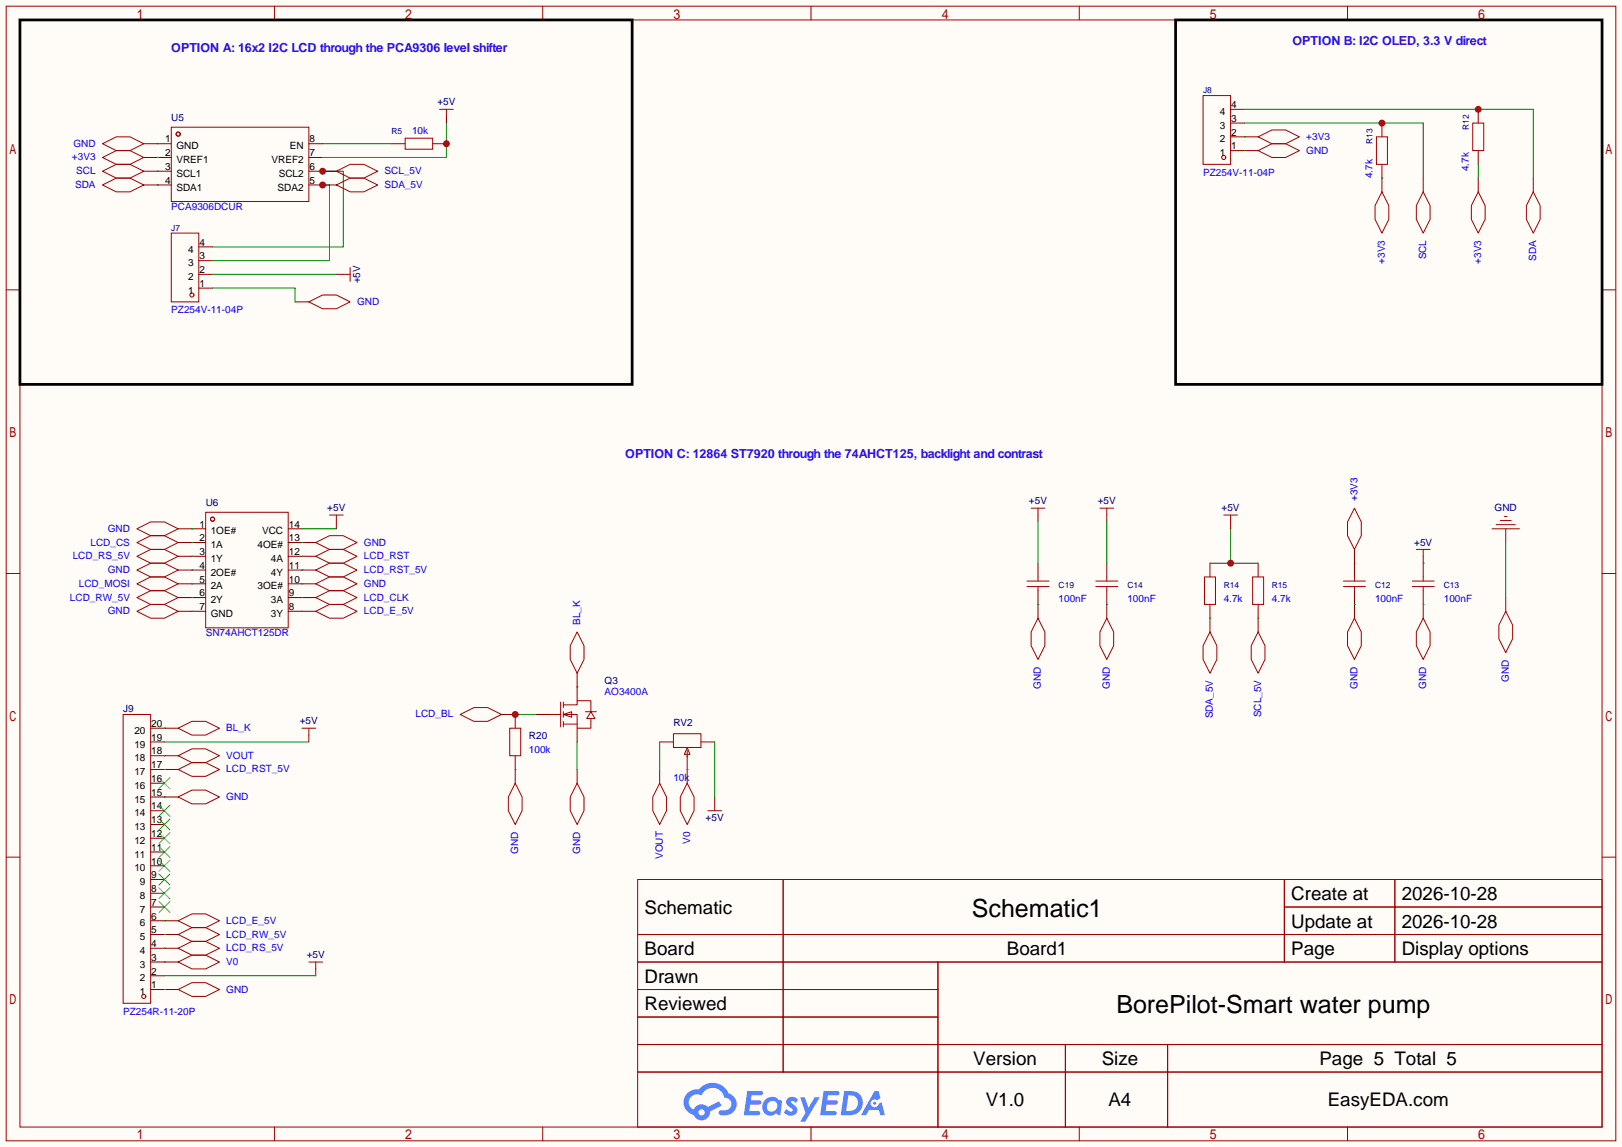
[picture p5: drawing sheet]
<svg xmlns="http://www.w3.org/2000/svg" width="299mm" height="212mm" viewBox="0 0 299 212" stroke-linecap="round" stroke-linejoin="round" font-family="sans-serif">
<path d="M0 0h299.5v211.8h-299.5z" fill="#fffcf7"/>
<g fill="none" stroke="#a10000" stroke-width=".18">
<path d="M1.1 1.1h297.2v209.6h-297.2zM3.7 3.7h292.1v204.5h-292.1zM50.7 1.1v2.6M100.2 1.1v2.6M149.7 1.1v2.6M199.3 1.1v2.6M248.8 1.1v2.6M1.1 53.5h2.6M295.8 53.5h2.5M1.1 105.9h2.6M295.8 105.9h2.5M1.1 158.3h2.6"/>
<path d="M295.8 158.3h2.5M117.7 162.4h178.1v45.8h-178.1zM117.7 172.6h178.1M117.7 177.7h178.1M144.6 162.4v35.6M173.2 177.7v30.5M237.1 162.4v15.3M237.1 167.5h58.7M257.5 162.4v15.3M117.7 182.8h55.5M117.7 192.9h178.1M117.7 187.8h55.5"/>
<path d="M117.7 198h178.1M196.7 192.9v15.3M215.6 192.9v15.3M50.7 208.2v2.5M100.2 208.2v2.5M149.7 208.2v2.5M199.3 208.2v2.5M248.8 208.2v2.5"/>
</g>
<g fill="#5487ff">
<path d="M145.5 202.8a1.3 1.3 0 0 1 1.8 .3l-.4 .6a.54 .54 0 0 0-.9-.2l.1 .2a1.58 1.58 0 0 1 1.1 1.6 1.43 1.43 0 0 1-2.5 .1l.5-.6a.64 .64 0 0 0 .5 .5 .64 .64 0 0 0 .7-.3l-.2-.2a1.6 1.6 0 0 1-1-1.6z"/>
<path d="M147.7 202.7h.9l.7 1.9 1.1-1.9h.9l-2.7 4.5h-.9l1-1.7z"/>
<path d="M138 201.5h1.6a1.31 1.31 0 0 1 1.2 .2 .4 .4 0 0 1-.3 .6h-1.8l-.1 .9h1.6a.4 .4 0 0 1 .4 .4 .4 .4 0 0 1-.4 .4h-1.7l-.2 1.2h.8a1.23 1.23 0 0 1 1.2 .2 .39 .39 0 0 1-.3 .6h-2.7z"/>
<path d="M152.1 201.5h1.6a1.32 1.32 0 0 1 1.3 .2 .39 .39 0 0 1-.4 .6h-1.7l-.2 .9h1.7a.4 .4 0 0 1 .3 .4 .4 .4 0 0 1-.4 .4h-1.7l-.2 1.2h.8a1.23 1.23 0 0 1 1.2 .2 .39 .39 0 0 1-.3 .6h-2.7z"/>
<path d="M161.5 201.5h.7l.4 1.3-.7 .4a.75 .75 0 0 0-1.1 .3 .75 .75 0 0 0 .5 1 .75 .75 0 0 0 .9-.6l.6-.3 .6 2.4h-.9l-.2-1h-1.9l-.5 1h-.9z"/>
<path d="M155.9 201.5l-.7 4.5h1.5a2.27 2.27 0 0 0 2.6-2.3 2.27 2.27 0 0 0-2.7-2.2zM156.6 202.3a1.5 1.5 0 0 1 1.8 1.5 1.5 1.5 0 0 1-1.9 1.4h-.3z"/>
<path d="M141.3 203.1a1.62 1.62 0 0 0-.4 2.1 1.62 1.62 0 0 0 2 .7l.4-.3 .3 .3 .5 .1 .3-2.5-.2-.3h-.4a1.58 1.58 0 0 0-2.5-.1zM141.9 203.6a.99 .99 0 0 1 1.6 .3 .99 .99 0 0 1-.9 1.4 .94 .94 0 0 1-1-.5 .94 .94 0 0 1 .3-1.2z"/>
<path d="M126.9 201.9a2.37 2.37 0 0 0 1.2 4 1.54 1.54 0 0 0 1.7 1 1.54 1.54 0 0 0 1.3-1.6l2.1-1.1-.5-.8-2 1.1a1.57 1.57 0 0 0-2.6 .4 1.5 1.5 0 0 1-.8-2.1 1.5 1.5 0 0 1 2.2-.5 2.23 2.23 0 0 1 2.3-1.4 2.23 2.23 0 0 1 2 1.8 1.16 1.16 0 0 1 1.2 1.1 1.16 1.16 0 0 1-1 1.3h-.7a.47 .47 0 0 0-.6 .3 .47 .47 0 0 0 .4 .6 2.23 2.23 0 0 0 2.3-.7 2.23 2.23 0 0 0 .4-2.3 2.16 2.16 0 0 0-1.3-1.1 3.2 3.2 0 0 0-5.4-.7l-1.2 .1zM129 205.4a.58 .58 0 0 1 1.1 0 .58 .58 0 0 1-1.1 0z"/>
<circle cx="161.5" cy="203.8" r=".28"/>
</g>
<g fill="none" stroke="#a10000" stroke-width=".18">
<path d="M222.1 17.7h5.1v12.7h-5.1zM18.9 29.1l2.6-1.3h2.5l2.5 1.3-2.5 1.3h-2.5zM31.6 23.5h25.4v13.7h-25.4zM74.8 25.5h5.1v2.1h-5.1zM232.3 27.8l2.5-1.3h2.6l2.5 1.3-2.5 1.3h-2.6zM232.3 25.3l2.5-1.3h2.6l2.5 1.3-2.5 1.2h-2.6zM254.1 25.3h2.1v5.1h-2.1zM255.1 35.4l1.3 2.6v2.5l-1.3 2.6-1.2-2.6v-2.5zM271.9 22.7h2v5.1h-2zM272.9 35.4l1.3 2.6v2.5l-1.3 2.6-1.2-2.6v-2.5zM31.6 43.1h5.1v12.7h-5.1zM38 94.6h15.2v21.4h-15.2z"/>
<path d="M189.6 108.3h4.1M189.6 107.3h4.1M191.6 106.6v.7M191.6 108.3v.8M202.3 108.3h4.1M202.3 107.3h4.1M204.3 106.6v.7M204.3 108.3v.8M222.4 106.6h2v5h-2zM231.3 106.6h2v5h-2zM248 108.3h4.1M248 107.3h4.1"/>
<path d="M250.1 106.6v.7M250.1 108.3v.8M260.7 108.3h4.1M260.7 107.3h4.1M262.8 106.6v.7M262.8 108.3v.8M22.7 132h5.1v53.3h-5.1zM94.1 134.5h2v5.1h-2zM101.5 132h2M103.5 129.7v4.5M104 132l1.5-.6v1.1zM104 130.2h2.6v-.8h2.5v2"/>
<path d="M104 132h2.6v2.5h2.5v-1.8M104 133.7h2.6M104 129.7v1M104 131.4v1.1M104 133.2v1M108.1 131.4h2M109.1 131.4l.8 1.3h-1.6zM124.3 135.5h5.1v2.5h-5.1zM126.9 138l.5 1.3h-1zM126.9 138.6v1.2"/>
<circle cx="32.9" cy="24.8" r=".38"/>
<circle cx="225.9" cy="29.1" r=".38"/>
<circle cx="35.4" cy="54.5" r=".38"/>
<circle cx="39.2" cy="95.9" r=".38"/>
<circle cx="26.5" cy="184" r=".38"/>
</g>
<g fill="none" stroke="#870000" stroke-width=".18">
<path d="M26.5 29.1h5.1M29.1 26.5h2.5M29.1 31.6h2.5M29.1 34.2h2.5M57 26.5h2.6M57 29.1h2.6M57 31.6h2.6M57 34.2h2.6M72.3 26.5h2.5M79.9 26.5h2.5M227.2 27.8h5.1M227.2 25.3h5.1"/>
<path d="M227.2 22.7h2.5M227.2 20.2h2.5M255.1 22.7v2.6M255.1 30.4v5M272.9 20.2v2.5M272.9 27.8v2.6M272.9 32.9v2.5M36.7 53.2h2.5M36.7 50.7h2.5M36.7 48.1h2.5M36.7 45.6h2.5M35.4 97.7h2.6"/>
<path d="M53.2 97.7h2.6M35.4 100.2h2.6M35.4 102.7h2.6M35.4 105.3h2.6M35.4 107.8h2.6M35.4 110.4h2.6M35.4 112.9h2.6M53.2 100.2h2.6M53.2 102.7h2.6M53.2 105.3h2.6M53.2 107.8h2.6M53.2 110.4h2.6"/>
<path d="M53.2 112.9h2.6M191.6 104v2.6M191.6 109.1v2.5M204.3 104v2.6M204.3 109.1v2.5M223.4 104v2.6M223.4 111.6v2.6M232.3 104v2.6M232.3 111.6v2.6M250.1 104v2.6M250.1 109.1v2.5M262.8 104v2.6"/>
<path d="M262.8 109.1v2.5M27.8 134.5h2.6M27.8 137h2.6M27.8 139.6h2.6M95.1 132v2.5M95.1 139.6v2.5M98.9 132h2.6M106.6 126.9v2.5M106.6 134.5v2.5M121.8 137h2.5M126.9 139.6v2.5M129.4 137h2.6"/>
<path d="M27.8 142.1h2.6M27.8 144.7h2.6M27.8 147.2h2.6M27.8 149.7h2.6M27.8 152.3h2.6M27.8 154.8h2.6M27.8 157.4h2.6M27.8 159.9h2.6M27.8 162.4h2.6M27.8 165h2.6M27.8 167.5h2.6M27.8 170.1h2.6"/>
<path d="M27.8 172.6h2.6M27.8 175.1h2.6M27.8 177.7h2.6M27.8 180.2h2.6M27.8 182.8h2.6"/>
</g>
<g fill="none" stroke="#3c3" stroke-width=".18">
<path d="M29.3 143.6l2.1 2.1M29.3 148.7l2.1 2M29.3 151.3l2.1 2M29.3 153.8l2.1 2M29.3 156.3l2.1 2.1M29.3 158.9l2.1 2M31.4 143.6l-2.1 2.1M31.4 148.7l-2.1 2M31.4 151.3l-2.1 2M31.4 153.8l-2.1 2M31.4 156.3l-2.1 2.1M31.4 158.9l-2.1 2"/>
<path d="M29.3 161.4l2.1 2M29.3 164l2.1 2M29.3 166.5l2.1 2M31.4 161.4l-2.1 2M31.4 164l-2.1 2M31.4 166.5l-2.1 2"/>
</g>
<path d="M229.7 27.8h.1M229.7 25.3h.1M229.7 20.2h53.4v12.7" fill="none" stroke="#008700" stroke-width=".18"/>
<circle cx="272.9" cy="20.2" r=".63" fill="#c00"/>
<path d="M229.7 22.7h33.1v10.2" fill="none" stroke="#008700" stroke-width=".18"/>
<circle cx="255.1" cy="22.7" r=".63" fill="#c00"/>
<path d="M29.1 26.5h.1M29.1 29.1h.1M29.1 31.6h.1M29.1 34.2h.1M59.6 26.5h12.7M82.4 22.7v6.4h-22.8M255.1 32.9h.1M272.9 30.4v2.5" fill="none" stroke="#008700" stroke-width=".18"/>
<path d="M26.5 31.6h2.6M26.5 34.2h2.6M26.5 26.5h2.6M82.4 21.5v1.2M262.8 32.9v2.5M283.1 32.9v2.5M54.5 55.8h2.5M62.1 50.7h1.3" fill="none" stroke="#870000" stroke-width=".18"/>
<path d="M18.9 31.6l2.6-1.2h2.5l2.5 1.2-2.5 1.3h-2.5zM18.9 34.2l2.6-1.3h2.5l2.5 1.3-2.5 1.2h-2.5zM18.9 26.5l2.6-1.2h2.5l2.5 1.2-2.5 1.3h-2.5zM81.2 20.2h2.5M82.4 20.2v1.3M262.8 35.4l1.2 2.6v2.5l-1.2 2.6-1.3-2.6v-2.5zM283.1 35.4l1.3 2.6v2.5l-1.3 2.6-1.3-2.6v-2.5zM57 55.8l2.6-1.3h2.5l2.5 1.3-2.5 1.2h-2.5zM63.4 50.7h1.2M64.6 49.4v2.5" fill="none" stroke="#a10000" stroke-width=".18"/>
<path d="M217 3.7h78.8v67.3h-78.8z" fill="none" stroke="#000" stroke-width=".51"/>
<circle cx="82.4" cy="26.5" r=".63" fill="#c00"/>
<g fill="none" stroke="#008700" stroke-width=".18">
<path d="M39.2 50.7h22.9M39.2 53.2h15.3v2.6M35.4 97.7h.1M55.8 97.7h6.3M227.2 97.7v6.3M35.4 100.2h.1M35.4 102.7h.1M35.4 105.3h.1M35.4 107.8h.1M35.4 110.4h.1M35.4 112.9h.1M55.8 100.2h.1"/>
<path d="M55.8 107.8h.1M55.8 102.7h.1M55.8 105.3h.1M55.8 110.4h.1M55.8 112.9h.1M223.4 104h8.9M250.1 111.6h.1M250.1 104h.1M262.8 111.6h.1M262.8 104h.1M278 100.2v10.2M30.4 134.5h.1"/>
<path d="M30.4 139.6h.1M30.4 137h26.6M95.1 132h3.8M106.6 126.9h.1M106.6 137v5.1M121.8 137v5.1M132 137v10.2M30.4 142.1h.1M95.1 142.1h.1M126.9 142.1h.1M30.4 170.1h.1M30.4 172.6h.1"/>
<path d="M30.4 175.1h.1M30.4 177.7h.1M30.4 182.8h.1M30.4 180.2h27.9"/>
</g>
<path d="M3.7 3.7h113v67.3h-113z" fill="none" stroke="#000" stroke-width=".51"/>
<g fill="none" stroke="#870000" stroke-width=".18">
<path d="M32.9 97.7h2.5M62.1 96.4v1.3M278 97.7v2.5M32.9 107.8h2.5M32.9 100.2h2.5M32.9 102.7h2.5M32.9 105.3h2.5M32.9 110.4h2.5M32.9 112.9h2.5M55.8 107.8h2.5M55.8 100.2h2.5M55.8 102.7h2.5"/>
<path d="M55.8 105.3h2.5M55.8 110.4h2.5M55.8 112.9h2.5M191.6 111.6v2.6M204.3 111.6v2.6M250.1 101.5v2.5M250.1 111.6v2.6M262.8 102.7v1.3M262.8 111.6v2.6M278 110.4v2.5M30.4 134.5h2.5M30.4 139.6h2.5"/>
<path d="M57 135.8v1.2M106.6 124.3v2.6M30.4 142.1h2.5M95.1 142.1v2.6M106.6 142.1v2.6M121.8 142.1v2.6M126.9 142.1v2.6M132 147.2v1.3M30.4 170.1h2.5M30.4 172.6h2.5M30.4 175.1h2.5M30.4 177.7h2.5"/>
<path d="M58.3 178.9v1.3M30.4 182.8h2.5"/>
</g>
<g fill="none" stroke="#a10000" stroke-width=".18">
<path d="M25.3 97.7l2.5-1.3h2.6l2.5 1.3-2.5 1.2h-2.6zM60.8 95.1h2.6M62.1 95.1v1.3M250.1 93.9l1.2 2.5v2.5l-1.2 2.6-1.3-2.6v-2.5zM275.5 97.7h5M276.2 96.9h3.6M277 96.1h2M277.7 95.4h.6M25.3 100.2l2.5-1.3h2.6l2.5 1.3-2.5 1.3h-2.6zM25.3 102.7l2.5-1.2h2.6l2.5 1.2-2.5 1.3h-2.6zM25.3 105.3l2.5-1.3h2.6l2.5 1.3-2.5 1.3h-2.6zM25.3 107.8l2.5-1.2h2.6l2.5 1.2-2.5 1.3h-2.6z"/>
<path d="M25.3 110.4l2.5-1.3h2.6l2.5 1.3-2.5 1.2h-2.6zM25.3 112.9l2.5-1.3h2.6l2.5 1.3-2.5 1.3h-2.6zM58.3 107.8l2.5-1.2h2.6l2.5 1.2-2.5 1.3h-2.6zM58.3 100.2l2.5-1.3h2.6l2.5 1.3-2.5 1.3h-2.6zM58.3 102.7l2.5-1.2h2.6l2.5 1.2-2.5 1.3h-2.6zM58.3 105.3l2.5-1.3h2.6l2.5 1.3-2.5 1.3h-2.6zM58.3 110.4l2.5-1.3h2.6l2.5 1.3-2.5 1.2h-2.6zM58.3 112.9l2.5-1.3h2.6l2.5 1.3-2.5 1.3h-2.6zM106.6 116.7l1.2 2.6v2.5l-1.2 2.5-1.3-2.5v-2.5zM191.6 114.2l1.3 2.5v2.6l-1.3 2.5-1.2-2.5v-2.6zM204.3 114.2l1.3 2.5v2.6l-1.3 2.5-1.2-2.5v-2.6zM250.1 114.2l1.2 2.5v2.6l-1.2 2.5-1.3-2.5v-2.6z"/>
<path d="M261.5 101.5h2.5M262.8 114.2l1.2 2.5v2.6l-1.2 2.5-1.3-2.5v-2.6zM262.8 101.5v1.2M278 112.9l1.3 2.5v2.6l-1.3 2.5-1.3-2.5v-2.6zM32.9 134.5l2.5-1.3h2.6l2.5 1.3-2.5 1.3h-2.6zM32.9 139.6l2.5-1.3h2.6l2.5 1.3-2.5 1.2h-2.6zM55.8 134.5h2.5M57 134.5v1.3M32.9 142.1l2.5-1.3h2.6l2.5 1.3-2.5 1.3h-2.6zM95.1 144.7l1.3 2.5v2.5l-1.3 2.6-1.2-2.6v-2.5zM106.6 144.7l1.2 2.5v2.5l-1.2 2.6-1.3-2.6v-2.5zM121.8 144.7l1.3 2.5v2.5l-1.3 2.6-1.3-2.6v-2.5z"/>
<path d="M126.9 144.7l1.2 2.5v2.5l-1.2 2.6-1.3-2.6v-2.5zM130.7 149.7h2.5M132 148.5v1.2M32.9 170.1l2.5-1.3h2.6l2.5 1.3-2.5 1.2h-2.6zM32.9 172.6l2.5-1.3h2.6l2.5 1.3-2.5 1.3h-2.6zM32.9 175.1l2.5-1.2h2.6l2.5 1.2-2.5 1.3h-2.6zM32.9 177.7l2.5-1.3h2.6l2.5 1.3-2.5 1.2h-2.6zM57 177.7h2.6M58.3 177.7v1.2M32.9 182.8l2.5-1.3h2.6l2.5 1.3-2.5 1.2h-2.6z"/>
</g>
<circle cx="227.2" cy="104" r=".63" fill="#c00"/>
<path d="M191.6 95.1v1.3M204.3 95.1v1.3M227.2 96.4v1.3M223.4 114.2v2.5M232.3 114.2v2.5M92.6 132h2.5" fill="none" stroke="#870000" stroke-width=".18"/>
<path d="M190.4 93.9h2.5M191.6 93.9v1.2M203.1 93.9h2.5M204.3 93.9v1.2M225.9 95.1h2.6M227.2 95.1v1.3M223.4 116.7l1.3 2.6v2.5l-1.3 2.5-1.3-2.5v-2.5zM232.3 116.7l1.3 2.6v2.5l-1.3 2.5-1.3-2.5v-2.5z" fill="none" stroke="#a10000" stroke-width=".18"/>
<path d="M191.6 96.4v7.6M204.3 96.4v7.6M191.6 111.6h.1M204.3 111.6h.1M223.4 114.2h.1M232.3 114.2h.1" fill="none" stroke="#008700" stroke-width=".18"/>
<circle cx="95.1" cy="132" r=".63" fill="#c00"/>
<path d="M85 132l2.5-1.3h2.5l2.6 1.3-2.6 1.2h-2.5zM32.9 147.2l2.5-1.3h2.6l2.5 1.3-2.5 1.3h-2.6z" fill="none" stroke="#a10000" stroke-width=".18"/>
<path d="M59.6 34.2h2.5M30.4 147.2h2.5" fill="none" stroke="#870000" stroke-width=".18"/>
<path d="M59.6 34.2h1.2v13.9h-21.6M59.6 31.6h3.8v14h-24.2M30.4 147.2h.1" fill="none" stroke="#008700" stroke-width=".18"/>
<circle cx="59.6" cy="34.2" r=".63" fill="#c00"/>
<path d="M62.1 34.2l2.5-1.3h2.6l2.5 1.3-2.5 1.2h-2.6z" fill="none" stroke="#a10000" stroke-width=".18"/>
<path d="M59.6 31.6h2.5" fill="none" stroke="#870000" stroke-width=".18"/>
<circle cx="59.6" cy="31.6" r=".63" fill="#c00"/>
<path d="M62.1 31.6l2.5-1.2h2.6l2.5 1.2-2.5 1.3h-2.6z" fill="none" stroke="#a10000" stroke-width=".18"/>
<g font-size="4.6">
<text x="179.4" y="169.4">Schematic1</text>
<text x="206.1" y="187.1">BorePilot-Smart water pump</text>
</g>
<g font-size="3.5">
<text x="238.4" y="166.2">Create at</text>
<text x="258.8" y="166.2">2026-10-28</text>
<text x="119" y="168.8">Schematic</text>
<text x="238.4" y="171.3">Update at</text>
<text x="258.8" y="171.3">2026-10-28</text>
<text x="119" y="176.4">Board</text>
<text x="185.9" y="176.4">Board1</text>
<text x="238.4" y="176.4">Page</text>
<text x="258.8" y="176.4">Display options</text>
<text x="119" y="181.5">Drawn</text>
<text x="119" y="186.6">Reviewed</text>
<text x="179.7" y="196.7">Version</text>
<text x="203.4" y="196.7">Size</text>
<text x="243.6" y="196.7">Page 5 Total 5</text>
<text x="182" y="204.3">V1.0</text>
<text x="204.7" y="204.3">A4</text>
<text x="245.1" y="204.3">EasyEDA.com</text>
</g>
<g font-size="2.3" fill="#30f">
<text x="31.6" y="9.6">OPTION A: 16x2 I2C LCD through the PCA9306 level shifter</text>
<text x="238.6" y="8.3">OPTION B: I2C OLED, 3.3 V direct</text>
<text x="115.4" y="84.5">OPTION C: 12864 ST7920 through the 74AHCT125, backlight and contrast</text>
</g>
<g font-size="1.8" fill="#000080">
<text x="31.6" y="22.3">U5</text>
<text x="80.8" y="19.5">+5V</text>
<text x="66.5" y="52.3" transform="rotate(-90 66.5 52.3)">+5V</text>
<text x="38" y="93.4">U6</text>
<text x="60.4" y="94.4">+5V</text>
<text x="190" y="93.1">+5V</text>
<text x="202.7" y="93.1">+5V</text>
<text x="225.5" y="94.4">+5V</text>
<text x="275.9" y="94.4">GND</text>
<text x="261.1" y="100.8">+5V</text>
<text x="22.7" y="131.5">J9</text>
<text x="111.6" y="126.4">Q3</text>
<text x="55.4" y="133.8">+5V</text>
<text x="97.7" y="136.6">R20</text>
<text x="124.3" y="134">RV2</text>
<text x="130.3" y="151.6">+5V</text>
<text x="56.6" y="177">+5V</text>
</g>
<g font-size="1.8">
<text x="225.2" y="23.8">3</text>
<text x="225.2" y="21.2">4</text>
<text x="227.3" y="22.5">3</text>
<text x="227.3" y="20">4</text>
<text x="30.5" y="26.3">1</text>
<text x="30.5" y="28.9">2</text>
<text x="32.6" y="27.6">GND</text>
<text x="53.5" y="27.6">EN</text>
<text x="57.1" y="28.9">7</text>
<text x="57.1" y="26.3">8</text>
<text x="225.2" y="28.9">1</text>
<text x="225.2" y="26.3">2</text>
<text x="227.3" y="27.6">1</text>
<text x="227.3" y="25">2</text>
<text x="30.5" y="31.4">3</text>
<text x="30.5" y="33.9">4</text>
<text x="32.6" y="30.1">VREF1</text>
<text x="32.6" y="32.7">SCL1</text>
<text x="32.6" y="35.2">SDA1</text>
<text x="50.1" y="30.1">VREF2</text>
<text x="51.3" y="35.2">SDA2</text>
<text x="51.5" y="32.7">SCL2</text>
<text x="57.1" y="33.9">5</text>
<text x="57.1" y="31.4">6</text>
<text x="34.7" y="46.6">4</text>
<text x="36.8" y="47.9">3</text>
<text x="36.8" y="45.4">4</text>
<text x="34.7" y="51.7">2</text>
<text x="34.7" y="49.2">3</text>
<text x="36.8" y="53">1</text>
<text x="36.8" y="50.4">2</text>
<text x="34.7" y="54.3">1</text>
<text x="36.8" y="97.4">1</text>
<text x="36.8" y="100">2</text>
<text x="38.9" y="98.7">1OE#</text>
<text x="38.9" y="101.2">1A</text>
<text x="47.6" y="101.2">4OE#</text>
<text x="48.4" y="98.7">VCC</text>
<text x="53.3" y="100">13</text>
<text x="53.3" y="97.4">14</text>
<text x="36.8" y="102.5">3</text>
<text x="36.8" y="105.1">4</text>
<text x="36.8" y="107.6">5</text>
<text x="38.9" y="103.8">1Y</text>
<text x="38.9" y="106.3">2OE#</text>
<text x="50" y="106.3">4Y</text>
<text x="50" y="103.8">4A</text>
<text x="53.3" y="107.6">10</text>
<text x="53.3" y="105.1">11</text>
<text x="53.3" y="102.5">12</text>
<text x="36.8" y="110.1">6</text>
<text x="36.8" y="112.7">7</text>
<text x="38.9" y="108.9">2A</text>
<text x="38.9" y="111.4">2Y</text>
<text x="38.9" y="113.9">GND</text>
<text x="47.6" y="108.9">3OE#</text>
<text x="50" y="113.9">3Y</text>
<text x="50" y="111.4">3A</text>
<text x="53.3" y="112.7">8</text>
<text x="53.3" y="110.1">9</text>
<text x="24.8" y="135.5">20</text>
<text x="27.9" y="134.3">20</text>
<text x="27.9" y="136.8">19</text>
<text x="24.8" y="138.1">19</text>
<text x="24.8" y="140.6">18</text>
<text x="24.8" y="143.2">17</text>
<text x="27.9" y="139.3">18</text>
<text x="27.9" y="141.9">17</text>
<text x="24.8" y="145.7">16</text>
<text x="24.8" y="148.2">15</text>
<text x="27.9" y="144.4">16</text>
<text x="27.9" y="147">15</text>
<text x="27.9" y="149.5">14</text>
<text x="24.8" y="150.8">14</text>
<text x="24.8" y="153.3">13</text>
<text x="24.8" y="155.9">12</text>
<text x="27.9" y="152">13</text>
<text x="27.9" y="154.6">12</text>
<text x="24.8" y="158.4">11</text>
<text x="24.8" y="160.9">10</text>
<text x="27.9" y="157.1">11</text>
<text x="27.9" y="159.7">10</text>
<text x="25.8" y="163.5">9</text>
<text x="25.8" y="166">8</text>
<text x="27.9" y="162.2">9</text>
<text x="27.9" y="164.7">8</text>
<text x="27.9" y="167.3">7</text>
<text x="25.8" y="168.6">7</text>
<text x="25.8" y="171.1">6</text>
<text x="25.8" y="173.6">5</text>
<text x="27.9" y="169.8">6</text>
<text x="27.9" y="172.4">5</text>
<text x="25.8" y="176.2">4</text>
<text x="25.8" y="178.7">3</text>
<text x="27.9" y="174.9">4</text>
<text x="27.9" y="177.4">3</text>
<text x="27.9" y="180">2</text>
<text x="25.8" y="181.3">2</text>
<text x="25.8" y="183.8">1</text>
<text x="27.9" y="182.5">1</text>
</g>
<g font-size="1.8" fill="#00f">
<text x="13.3" y="29.6">+3V3</text>
<text x="13.5" y="27.1">GND</text>
<text x="76.1" y="24.8">10k</text>
<text x="241.2" y="28.4">GND</text>
<text x="241.2" y="25.8">+3V3</text>
<text x="13.9" y="34.7">SDA</text>
<text x="14.1" y="32.2">SCL</text>
<text x="71" y="34.7">SDA_5V</text>
<text x="71" y="32.2">SCL_5V</text>
<text x="222.1" y="32.4">PZ254V-11-04P</text>
<text x="253.4" y="32.9" transform="rotate(-90 253.4 32.9)">4.7k</text>
<text x="271.2" y="31.6" transform="rotate(-90 271.2 31.6)">4.7k</text>
<text x="31.6" y="38.8">PCA9306DCUR</text>
<text x="263.3" y="47.9" transform="rotate(-90 263.3 47.9)">SCL</text>
<text x="255.7" y="48.7" transform="rotate(-90 255.7 48.7)">+3V3</text>
<text x="273.5" y="48.7" transform="rotate(-90 273.5 48.7)">+3V3</text>
<text x="283.6" y="48.1" transform="rotate(-90 283.6 48.1)">SDA</text>
<text x="31.6" y="57.8">PZ254V-11-04P</text>
<text x="65.9" y="56.3">GND</text>
<text x="250.6" y="92.6" transform="rotate(-90 250.6 92.6)">+3V3</text>
<text x="16.7" y="100.8">LCD_CS</text>
<text x="19.9" y="98.2">GND</text>
<text x="67.2" y="100.8">GND</text>
<text x="13.4" y="103.3">LCD_RS_5V</text>
<text x="19.9" y="105.8">GND</text>
<text x="67.2" y="103.3">LCD_RST</text>
<text x="67.2" y="105.8">LCD_RST_5V</text>
<text x="12.9" y="110.9">LCD_RW_5V</text>
<text x="14.6" y="108.4">LCD_MOSI</text>
<text x="19.9" y="113.5">GND</text>
<text x="67.2" y="108.4">GND</text>
<text x="67.2" y="110.9">LCD_CLK</text>
<text x="67.2" y="113.5">LCD_E_5V</text>
<text x="195.5" y="111.2">100nF</text>
<text x="208.2" y="111.2">100nF</text>
<text x="225.9" y="111.2">4.7k</text>
<text x="234.8" y="111.2">4.7k</text>
<text x="253.9" y="111.2">100nF</text>
<text x="266.6" y="111.2">100nF</text>
<text x="38" y="117.5">SN74AHCT125DR</text>
<text x="107.1" y="115.4" transform="rotate(-90 107.1 115.4)">BL_K</text>
<text x="278.6" y="125.9" transform="rotate(-90 278.6 125.9)">GND</text>
<text x="111.6" y="128.4">AO3400A</text>
<text x="192.2" y="127.2" transform="rotate(-90 192.2 127.2)">GND</text>
<text x="204.9" y="127.2" transform="rotate(-90 204.9 127.2)">GND</text>
<text x="250.6" y="127.2" transform="rotate(-90 250.6 127.2)">GND</text>
<text x="263.3" y="127.2" transform="rotate(-90 263.3 127.2)">GND</text>
<text x="41.8" y="135">BL_K</text>
<text x="76.7" y="132.5">LCD_BL</text>
<text x="223.9" y="132.7" transform="rotate(-90 223.9 132.7)">SDA_5V</text>
<text x="232.8" y="132.5" transform="rotate(-90 232.8 132.5)">SCL_5V</text>
<text x="41.8" y="140.1">VOUT</text>
<text x="41.8" y="142.7">LCD_RST_5V</text>
<text x="97.7" y="139.1">100k</text>
<text x="41.8" y="147.7">GND</text>
<text x="124.3" y="144.2">10k</text>
<text x="127.4" y="155.8" transform="rotate(-90 127.4 155.8)">V0</text>
<text x="95.7" y="157.6" transform="rotate(-90 95.7 157.6)">GND</text>
<text x="107.1" y="157.6" transform="rotate(-90 107.1 157.6)">GND</text>
<text x="122.3" y="158.7" transform="rotate(-90 122.3 158.7)">VOUT</text>
<text x="41.8" y="170.6">LCD_E_5V</text>
<text x="41.8" y="173.1">LCD_RW_5V</text>
<text x="41.8" y="175.7">LCD_RS_5V</text>
<text x="41.8" y="178.2">V0</text>
<text x="41.8" y="183.3">GND</text>
<text x="22.7" y="187.4">PZ254R-11-20P</text>
</g>
<g font-size="1.6" fill="#000080">
<text x="222.1" y="17.2">J8</text>
<text x="72.3" y="24.8">R5</text>
<text x="253.4" y="26.5" transform="rotate(-90 253.4 26.5)">R13</text>
<text x="271.2" y="24" transform="rotate(-90 271.2 24)">R12</text>
<text x="31.6" y="42.6">J7</text>
<text x="195.5" y="108.6">C19</text>
<text x="208.2" y="108.6">C14</text>
<text x="225.9" y="108.6">R14</text>
<text x="234.8" y="108.6">R15</text>
<text x="253.9" y="108.6">C12</text>
<text x="266.6" y="108.6">C13</text>
</g>
</svg>
